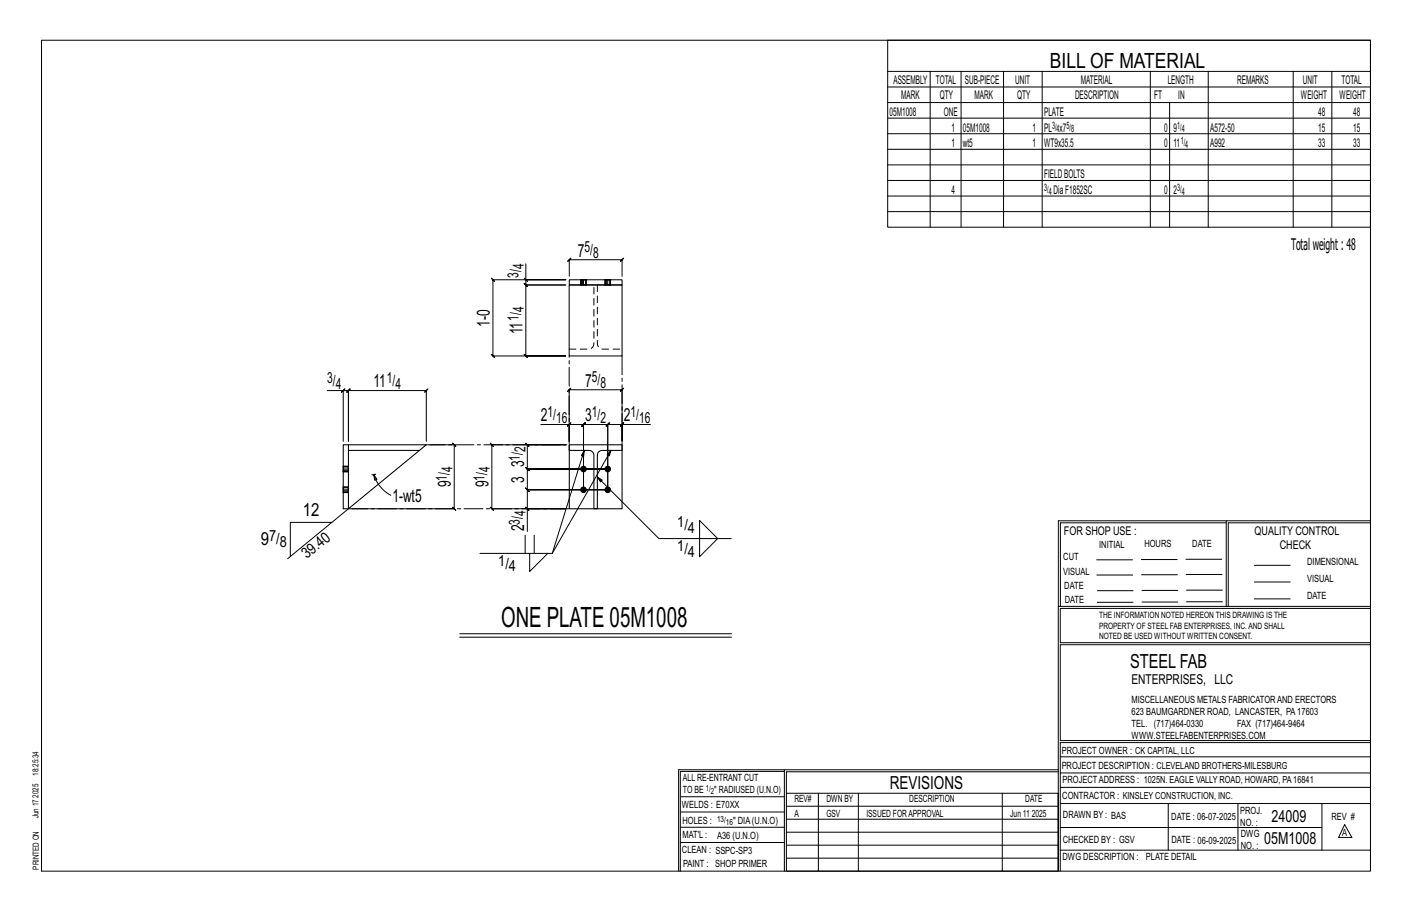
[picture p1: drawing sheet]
<svg xmlns="http://www.w3.org/2000/svg" width="432mm" height="279mm" viewBox="0 0 432 279" stroke-linecap="round" stroke-linejoin="round" font-family="sans-serif">
<g fill="none" stroke="#000" stroke-width=".31">
<path d="M12.7 12.3h406.4v254h-406.4zM271.5 12.3h147.6v57.2h-147.6zM271.5 21.8h147.6M271.5 26.6h147.6M271.5 31.4h147.6M271.5 36.1h147.6M284.5 21.8v47.7M293.9 21.8v47.7M306.9 21.8v47.7M318.7 21.8v47.7M351.8 21.8v47.7M357.7 31.4v38.1"/>
<path d="M369.5 21.8v47.7M395.5 21.8v47.7M407.3 21.8v47.7M271.5 40.9h147.6M271.5 45.6h147.6M271.5 50.4h147.6M271.5 55.2h147.6M271.5 59.9h147.6M271.5 64.7h147.6M160.3 85l1 1zM160.8 80.6v4.9h12.2h-22.3l-.5-.5 1 1-.5-.5v23.3l-.5-.5 1 1-.5-.5h22.3h-12.2l.5 .5-1-1 .5 .5v-21.7l.5 .5-1-1 .5 .5h12.2h-12.2l.5 .5-1-1 .5 .5v-1.6M174.1 84.5v-5.1l-.5 .5 1-1-.5 .5h16.1l-.5 .5 1-1-.5 .5v5.1"/>
<path d="M100.1 119.4h4.9v15.5M104.5 119.9l1-1zM105 119.4h1.6l-.5 .5 1-1-.5 .5v15.5v-15.5l-.5 .5 1-1-.5 .5h23.8l-.5 .5 1-1-.5 .5v15.5M131.4 136h7.5l-.5-.5 1 1-.5-.5v19.5l-.5-.5 1 1-.5-.5h-31.3M165.4 129.8h8.7v5.1v-15.8l-.5 .5 1-1-.5 .5h16.1l-.5 .5 1-1-.5 .5v15.8v-5.1h8.7M173.6 130.3l1-1zM174.1 129.8h4.3l-.5 .5 1-1-.5 .5v19.9v-19.9l-.5 .5 1-1-.5 .5h7.5l-.5 .5 1-1-.5 .5v19.9v-19.9l-.5 .5 1-1-.5 .5h4.3M178.7 137.7l-.9 1.5 .7 .3 .2-1.8-9.8 31.5h-22.1M186.9 137.7l-1.2 1.3 .6 .4 .6-1.7-18 31.5M189.7 130.3l1-1zM101.5 159.7h-12.7v10.4M106.6 155.5l-18.6 15.3"/>
<path d="M114.3 145.1l1 1.4-.7 .3zM114.3 145.1a10.7 10.7 0 0 0 5.2 6.3M114.3 145.1h-.6M114.9 145l-.6 .1M160.8 155l1 1zM161.3 155.5v-5.8l.5 .5-1-1 .5 .5h24.6h-24.6l.5 .5-1-1 .5 .5v-6.3l.5 .5-1-1 .5 .5h24.6h-24.6l.5 .5-1-1 .5 .5v-7.4l.5 .5-1-1 .5 .5h11.7h-22.6l-.5-.5 1 1-.5-.5v19.5l-.5-.5 1 1-.5-.5h22.6h-11.7v7M182.7 145.8l.9 1.5 .6-.5-1.5-1 18.8 18.8h22.1M213.9 159.1l5.6 5.5-5.6 5.6zM375 159.8h-50.7v25.6M375 159.2h-51.3l-.1 107.1M419.1 159.2h-44.1v26.2M419.1 159.8h-43.5v25.6"/>
<path d="M160.6 163.6v5.6M162 169.2v5.5l5.5-5.5M163.4 163.6v5.6M335.4 171.1h10.9M335.4 175.8h11M349 171h11M349.1 175.7h11M362.7 171h10.9M362.7 175.6h11M383.6 172.8h11M383.6 177.9h11M140.6 193.7h83.1"/>
<path d="M140.6 194.8h83.1M323.7 185.4h95.4M335.5 184.1h11M335.5 180.6h11M349.2 184h11M349.2 180.5h11M362.9 180.4h10.9M362.9 184h10.9M383.6 183.1h11M419.1 186h-94.9v10.5h94.9M419.1 197.1h-94.9v29.3h94.9v.6h-94.9v39.3M239.9 235.8h-31.9v30.5"/>
<path d="M239.9 235.3h-32.4v31M323.6 235.3h-83.7v31M323.6 235.9h-83.1v6.6M324.2 236.3h94.9M324.2 231.4h94.9M208 252.9h31.9M208 257.5h31.9M208 243.6h31.9M208 248.2h31.9M240.5 242.5h83.1v23.8h-83.1zM240.5 258.4h83.1M240.5 254.4h83.1"/>
<path d="M240.5 250.4h83.1M240.5 246.5h83.1M250.3 242.5v23.8M262.5 242.5v23.8M306.5 242.5v23.8M324.2 253h80.1M324.2 245.6h94.9M324.2 259.9h94.9M324.2 240.7h94.9M357.3 245.6v14.3M378.6 245.6v14.3M404.3 245.6v14.3"/>
<path d="M411.2 252.1l2.2 3.9h-4zM240.5 262.3h83.1"/>
</g>
<g fill="#000" stroke="#000" stroke-width=".31">
<circle cx="178.4" cy="143.4" r=".86"/>
<circle cx="178.4" cy="149.7" r=".86"/>
<circle cx="185.9" cy="149.7" r=".86"/>
<circle cx="185.9" cy="143.4" r=".86"/>
</g>
<g fill="none" stroke="#000" stroke-width=".32">
<path d="M174.1 87.1h16.1v21.7h-16.1zM174.1 85.5h16.1v1.6h-16.1zM177.6 85.5h.1M177.6 87.1h.1M179.3 85.5h.1M179.3 87.1h.1M185 85.5h.1M185 87.1h.1M186.7 85.5h.1M186.7 87.1h.1M106.6 136h23.8l-2.1 1.7h-21.7zM106.6 136h-1.6v19.5h1.6l21.7-17.8"/>
<path d="M106.6 137.7v17.8M174.1 136h16.1v1.7h-6.1a1.46 1.46 0 0 0-1.4 1.4v16.4h-1.1v-16.4a1.46 1.46 0 0 0-1.4-1.4h-6.1zM174.1 137.7v17.8h16.1v-17.8M105 142.5h.1M105 144.2h.1M105 148.9h.1M105 150.6h.1M106.6 142.5h.1M106.6 144.2h.1M106.6 148.9h.1M106.6 150.6h.1"/>
</g>
<g fill="none" stroke="#000" stroke-width=".31" stroke-dasharray="2 1.4">
<path d="M177.6 85.5v1.6M177.6 85.5h.1M177.8 85.5h-.2v1.6M178.1 85.5h-.3v1.6h-.2M178.4 85.5h.4v1.6h-.4zM178.4 85.5h-.3v1.6h-.3M178.4 87.1h-.3M178.8 85.5h.3v1.6h-.3M179.1 85.5h.1v1.6h-.1M179.2 85.5h.1M179.3 87.1h-.1M179.3 87.1v-1.6"/>
<path d="M182.7 87.1v17.8a1.64 1.64 0 0 0 1.4 1.8h6.1M185 85.5v1.6M185 85.5h.1M185.2 85.5h-.1l-.1 1.6M185.5 85.5h-.3v1.6h-.1M185.9 85.5h.3v1.6h-.3zM185.9 85.5h-.4v1.6h-.3M185.9 87.1h-.4M186.2 85.5h.3v1.6h-.3M186.5 85.5h.1v1.6h-.1M186.6 85.5h.1M186.7 87.1h-.1"/>
<path d="M186.7 87.1v-1.6M174.1 106.7h6.1a1.64 1.64 0 0 0 1.4-1.8v-17.8M174.1 136v1.7M105 143h1.6v.4h-1.6zM105 143v-.2h1.6v.2M105 142.8v-.2h1.6v.2M105 142.6v-.1M105 144.2h.1M105 144v.2h1.6M105 143.7v.3h1.6v.2M105 143.4v.3h1.6v.3M105 149.4h1.6v.3h-1.6z"/>
<path d="M105 149.4v-.3h1.6v.3M105 149.1v-.2h1.6v.2M105 148.9h.1M105 150.6v-.1M105 150.3v.2l1.6 .1M105 150.1v.2h1.6v.2M105 149.7v.4h1.6v.2M105 144.2h1.6M105 150.6h1.6M106.6 142.5h-1.6M106.6 148.9h-1.6M106.6 142.5v.1"/>
<path d="M106.6 143.4v.3M106.6 148.9h.1M106.6 149.7v.4"/>
</g>
<path d="M190.2 108.8v28.9M130.4 136h43.7v-27.2M174.1 155.5h-67.5" fill="none" stroke="#000" stroke-width=".31" stroke-dasharray="5.8 1 1 1"/>
<text font-size="8.6" x="153.3" y="191.8">ONE PLATE 05M1008</text>
<text font-size="6.4" x="321.1" y="20.7">BILL OF MATERIAL</text>
<text font-size="5.9" x="345.6" y="204.1">STEEL FAB</text>
<g font-size="5.5">
<text x="176.7" y="78.4">7</text>
<text x="149.8" y="99.8" transform="rotate(-90 149.8 99.8)">1-0</text>
<text x="159.8" y="102.2" transform="rotate(-90 159.8 102.2)">11</text>
<text x="114.2" y="118.4">11</text>
<text x="178.9" y="118.2">7</text>
<text x="165.4" y="128.8">2</text>
<text x="178.9" y="128.8">3</text>
<text x="190.8" y="128.8">2</text>
<text x="160.3" y="142.9" transform="rotate(-90 160.3 142.9)">3</text>
<text x="137.9" y="148.9" transform="rotate(-90 137.9 148.9)">9</text>
<text x="149.4" y="148.9" transform="rotate(-90 149.4 148.9)">9</text>
<text x="160.3" y="147.6" transform="rotate(-90 160.3 147.6)">3</text>
<text x="120" y="153.3">1-wt5</text>
<text x="92.6" y="157.6">12</text>
<text x="79.7" y="166.7">9</text>
<text x="160.3" y="162.5" transform="rotate(-90 160.3 162.5)">2</text>
<text x="272.2" y="241.1">REVISIONS</text>
</g>
<g font-size="5.1">
<text x="388.9" y="251.3">24009</text>
<text x="386.6" y="258.1">05M1008</text>
</g>
<text font-size="4.9" x="394.8" y="76.4">Totalweight : 48</text>
<g font-size="4.7">
<text x="178.8" y="77.2">5/</text>
<text x="160.2" y="82.4" transform="rotate(-90 160.2 82.4)">4</text>
<text x="181.4" y="78.8">8</text>
<text x="158.6" y="85" transform="rotate(-90 158.6 85)">3/</text>
<text x="160.2" y="95.5" transform="rotate(-90 160.2 95.5)">4</text>
<text x="158.6" y="98.1" transform="rotate(-90 158.6 98.1)">1/</text>
<text x="100.1" y="117.2">3/</text>
<text x="102.7" y="118.8">4</text>
<text x="118.3" y="117.2">1/</text>
<text x="120.9" y="118.8">4</text>
<text x="181" y="116.9">5/</text>
<text x="183.6" y="118.6">8</text>
<text x="167.4" y="127.5">1/</text>
<text x="170" y="129.2">16</text>
<text x="181" y="127.5">1/</text>
<text x="183.6" y="129.2">2</text>
<text x="192.8" y="127.5">1/</text>
<text x="195.4" y="129.2">16</text>
<text x="159" y="140.8" transform="rotate(-90 159 140.8)">1/</text>
<text x="160.7" y="138.2" transform="rotate(-90 160.7 138.2)">2</text>
<text x="136.7" y="146.9" transform="rotate(-90 136.7 146.9)">1/</text>
<text x="138.3" y="144.3" transform="rotate(-90 138.3 144.3)">4</text>
<text x="148.2" y="146.9" transform="rotate(-90 148.2 146.9)">1/</text>
<text x="149.8" y="144.3" transform="rotate(-90 149.8 144.3)">4</text>
<text x="159" y="160.4" transform="rotate(-90 159 160.4)">3/</text>
<text x="160.7" y="157.8" transform="rotate(-90 160.7 157.8)">4</text>
<text x="207.1" y="161.2">1/</text>
<text x="82.3" y="165.4">7/</text>
<text x="85.5" y="167.1">8</text>
<text x="210.4" y="162.8">4</text>
<text x="93.8" y="171" transform="rotate(-39 93.8 171)">39.40</text>
<text x="152.4" y="173">1/</text>
<text x="207.1" y="168.5">1/</text>
<text x="210.4" y="170.1">4</text>
<text x="155.7" y="174.7">4</text>
</g>
<text font-size="4.2" x="346" y="209.1">ENTERPRISES, LLC</text>
<g font-size="3.7">
<text x="273.2" y="25.6">ASSEMBLY</text>
<text x="286.2" y="25.6">TOTAL</text>
<text x="295.1" y="25.6">SUB-PIECE</text>
<text x="310.4" y="25.6">UNIT</text>
<text x="330.5" y="25.6">MATERIAL</text>
<text x="357.1" y="25.6">LENGTH</text>
<text x="378.3" y="25.6">REMARKS</text>
<text x="398.4" y="25.6">UNIT</text>
<text x="410.2" y="25.6">TOTAL</text>
<text x="272.1" y="35.5">05M1008</text>
<text x="275.6" y="30.4">MARK</text>
<text x="287.4" y="30.4">QTY</text>
<text x="288.6" y="35.5">ONE</text>
<text x="298" y="30.4">MARK</text>
<text x="311" y="30.4">QTY</text>
<text x="319.3" y="35.5">PLATE</text>
<text x="328.7" y="30.4">DESCRIPTION</text>
<text x="353" y="30.4">FT</text>
<text x="360.3" y="30.4">IN</text>
<text x="397.8" y="30.4">WEIGHT</text>
<text x="403.2" y="35.5">48</text>
<text x="409.6" y="30.4">WEIGHT</text>
<text x="413.8" y="35.5">48</text>
<text x="290.9" y="40.2">1</text>
<text x="294.5" y="40.2">05M1008</text>
<text x="315.8" y="40.2">1</text>
<text x="319.3" y="40.2">PL x7</text>
<text x="356" y="40.2">0</text>
<text x="358.9" y="40.2">9</text>
<text x="370.1" y="40.2">A572-50</text>
<text x="403.2" y="40.2">15</text>
<text x="413.8" y="40.2">15</text>
<text x="290.9" y="45">1</text>
<text x="294.5" y="45">wt5</text>
<text x="315.8" y="45">1</text>
<text x="319.3" y="45">WT9x35.5</text>
<text x="356" y="45">0</text>
<text x="358.9" y="45">11</text>
<text x="370.1" y="45">A992</text>
<text x="403.2" y="45">33</text>
<text x="413.8" y="45">33</text>
<text x="290.9" y="59.3">4</text>
<text x="319.3" y="54.5">FIELDBOLTS</text>
<text x="322.2" y="59.3">DiaF1852SC</text>
<text x="356" y="59.3">0</text>
<text x="358.9" y="59.3">2</text>
<text x="325.3" y="163.4">FOR SHOP USE :</text>
<text x="383.7" y="163.4">QUALITY CONTROL</text>
<text x="391.4" y="167.8">CHECK</text>
</g>
<g font-size="3.1">
<text x="321.7" y="39.4">3/</text>
<text x="323.1" y="40.5">4</text>
<text x="326.1" y="39.4">5/</text>
<text x="327.5" y="40.5">8</text>
<text x="360" y="39.4">1/</text>
<text x="361.4" y="40.5">4</text>
<text x="361.1" y="44.1">1/</text>
<text x="362.5" y="45.3">4</text>
<text x="319.3" y="58.4">3/</text>
<text x="320.7" y="59.5">4</text>
<text x="360" y="58.4">3/</text>
<text x="361.4" y="59.5">4</text>
<text x="336.2" y="167.4">INITIAL</text>
<text x="350" y="167.1">HOURS</text>
<text x="364.6" y="167.2">DATE</text>
<text x="325.2" y="171.3">CUT</text>
<text x="399.8" y="172.8">DIMENSIONAL</text>
<text x="325.1" y="175.8">VISUAL</text>
<text x="399.8" y="177.9">VISUAL</text>
<text x="325.5" y="180">DATE</text>
<text x="325.7" y="184.4">DATE</text>
<text x="399.8" y="183.1">DATE</text>
<text x="346" y="215">MISCELLANEOUS METALS FABRICATORAND ERECTORS</text>
<text x="346" y="218.6">623 BAUMGARDNER ROAD, LANCASTER, PA17603</text>
<text x="346" y="225.8">WWW.STEELFABENTERPRISES.COM</text>
<text x="346" y="222.2">TEL. (717)464-0330</text>
<text x="378.3" y="222.2">FAX (717)464-9464</text>
<text x="324.7" y="230.5">PROJECT OWNER : CK CAPITAL, LLC</text>
<text x="208.8" y="238.8">ALL RE-ENTRANT CUT</text>
<text x="324.7" y="235.1">PROJECT DESCRIPTION : CLEVELAND BROTHERS-MILESBURG</text>
<text x="324.9" y="239.5">PROJECTADDRESS : 1025N. EAGLE VALLY ROAD, HOWARD, PA16841</text>
<text x="208.8" y="242.5">TO BE</text>
<text x="218.4" y="242.5">&quot; RADIUSED (U.N.O)</text>
<text x="242.9" y="245.3">REV#</text>
<text x="252.7" y="245.3">DWN BY</text>
<text x="278.1" y="245.3">DESCRIPTION</text>
<text x="313.5" y="245.3">DATE</text>
<text x="324.9" y="244.2">CONTRACTOR : KINSLEY CONSTRUCTION, INC.</text>
<text x="208.5" y="247">WELDS : E70XX</text>
<text x="208.7" y="251.7">HOLES :</text>
<text x="224.2" y="251.8">&quot; DIA(U.N.O)</text>
<text x="242.9" y="249.9">A</text>
<text x="252.7" y="249.9">GSV</text>
<text x="264.9" y="249.9">ISSUED FORAPPROVAL</text>
<text x="309" y="249.9">Jun 11</text>
<text x="315.5" y="249.9">2025</text>
<text x="325.1" y="250">DRAWN BY : BAS</text>
<text x="358.2" y="250.5">DATE : 06-07-2025</text>
<text x="379.3" y="248.9">PROJ.</text>
<text x="407.2" y="250.5">REV #</text>
<text x="208.7" y="256.3">MAT'L :</text>
<text x="219.3" y="256.4">A36 (U.N.O)</text>
<text x="325" y="257.6">CHECKED BY : GSV</text>
<text x="358.3" y="257.7">DATE : 06-09-2025</text>
<text x="379.3" y="252.5">NO. :</text>
<text x="379.5" y="255.9">DWG</text>
<text x="410.5" y="255.5">A</text>
<text x="208.6" y="260.7">CLEAN : SSPC-SP3</text>
<text x="324.9" y="262.9">DWG DESCRIPTION :</text>
<text x="350.4" y="263">PLATE DETAIL</text>
<text x="379.5" y="259.5">NO. :</text>
<text x="208.9" y="265">PAINT : SHOP PRIMER</text>
</g>
<g font-size="2.7">
<text x="336.1" y="189">THE INFORMATION NOTED HEREON THIS DRAWING IS THE</text>
<text x="336.1" y="195.4">NOTED BE USED WITHOUT WRITTEN CONSENT.</text>
<text x="336.1" y="192.2">PROPERTY OF STEEL FAB ENTERPRISES, INC.AND SHALL</text>
</g>
<g font-size="2.6">
<text x="215.9" y="241.8">1/</text>
<text x="217.4" y="242.7">2</text>
<text x="219.3" y="251.1">13/</text>
<text x="222" y="252.1">16</text>
</g>
<g font-size="2.5">
<text x="11.7" y="237.1" transform="rotate(-90 11.7 237.1)">18:25:34</text>
<text x="11.8" y="243.8" transform="rotate(-90 11.8 243.8)">2025</text>
<text x="11.8" y="250.1" transform="rotate(-90 11.8 250.1)">Jun 17</text>
<text x="11.9" y="265.8" transform="rotate(-90 11.9 265.8)">PRINTED ON</text>
</g>
</svg>
